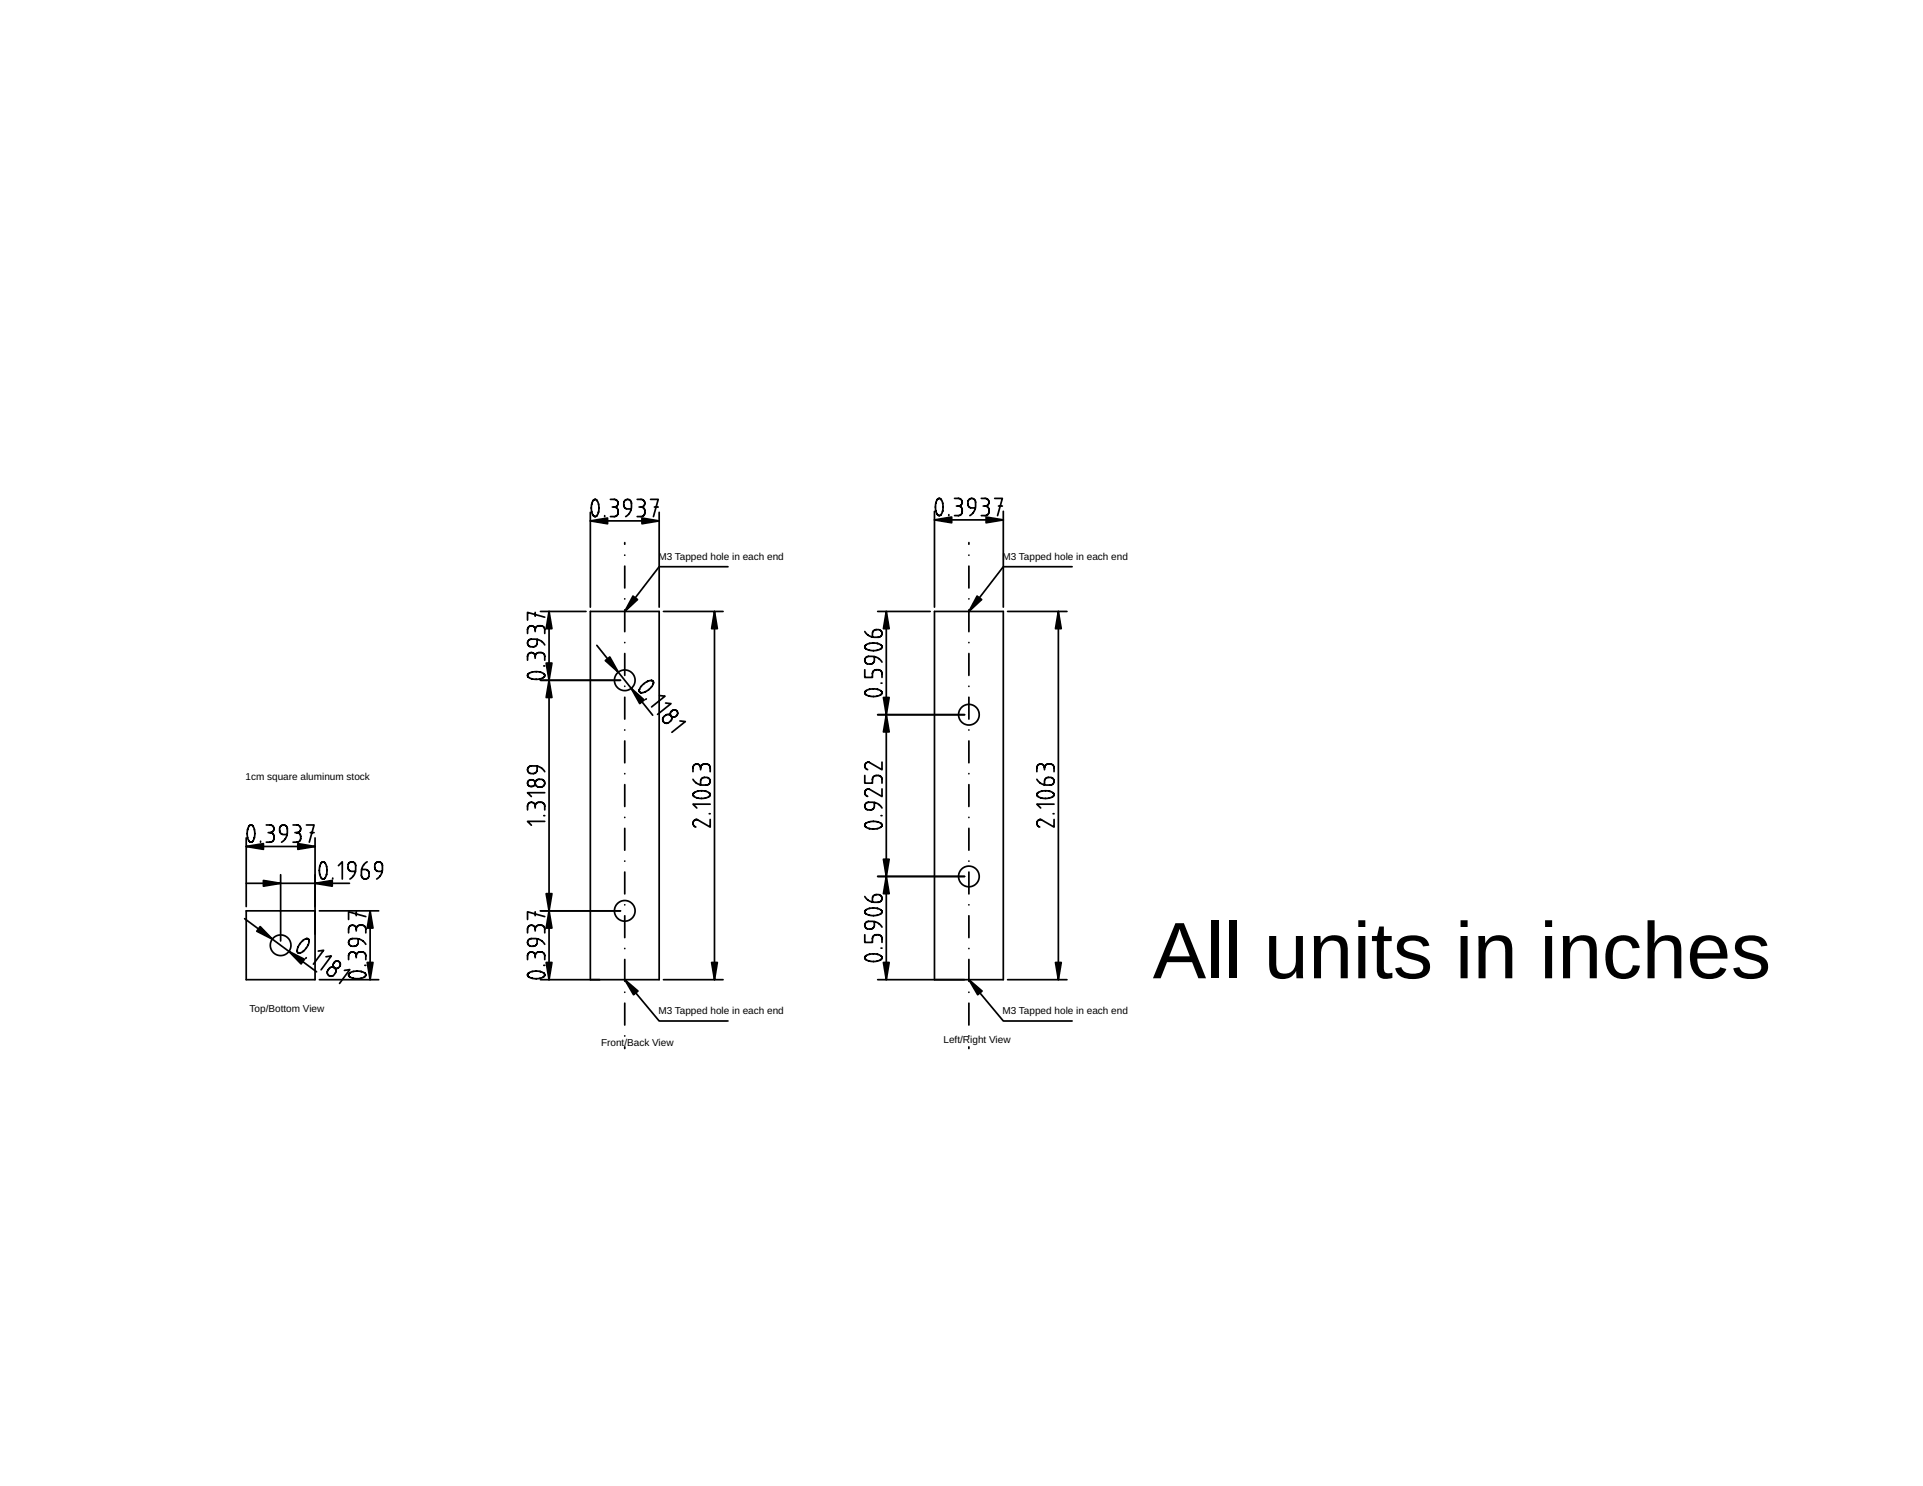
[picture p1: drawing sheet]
<svg xmlns="http://www.w3.org/2000/svg" width="279mm" height="216mm" viewBox="0 0 279 216" stroke-linecap="round" stroke-linejoin="round" font-family="sans-serif">
<g fill="none" stroke="#000" stroke-width=".25">
<path d="M85.8 74.4v13.8M85.8 75.7h10M86.3 72.6h.3a1.84 1.84 0 0 1-.1 2.5l-.1-.1a1.98 1.98 0 0 1-.1-2.4zM86.7 74.9h.1M87.9 74.9v.2M88.7 72.6h.5a.56 .56 0 0 1 .6 .5 .56 .56 0 0 1-.6 .6M89 73.7h.2M89.2 73.7a.56 .56 0 0 1 .6 .5v.3a.56 .56 0 0 1-.6 .6h-.5M90.8 78.8v.3M91.7 73.9h-.5a.56 .56 0 0 1-.6-.5v-.3a.56 .56 0 0 1 .6-.5 .56 .56 0 0 1 .5 .5v.8a1.67 1.67 0 0 1-.8 1.2M92.6 72.6h.5a.56 .56 0 0 1 .6 .5 .56 .56 0 0 1-.6 .6M92.9 73.7h.2"/>
<path d="M93.1 73.7a.56 .56 0 0 1 .6 .5v.3a.56 .56 0 0 1-.6 .6h-.5M94.5 72.6h1.1l-.7 2.5M95.1 73.7h.5M95.8 74.4v13.8M135.8 74.3v13.9M135.8 75.5h10M136.2 72.6a1.77 1.77 0 0 0 .2 2.3l.3-.1M136.2 72.5l.4-.1a1.23 1.23 0 0 1 .4 1.4l-.1 .5-.2 .5M136.2 72.5h.1M136.7 74.8h.1M137.9 74.8v.1M138.7 72.4h.5a.56 .56 0 0 1 .6 .6 .56 .56 0 0 1-.6 .5"/>
<path d="M139 73.5h.2M139.2 73.5a.56 .56 0 0 1 .6 .6v.3a.56 .56 0 0 1-.6 .5h-.5M140.8 78.8v.3M141.7 73.8h-.5a.56 .56 0 0 1-.6-.6v-.2a.56 .56 0 0 1 .6-.6 .56 .56 0 0 1 .5 .6v.8a1.67 1.67 0 0 1-.8 1.1M142.6 72.4h.5a.56 .56 0 0 1 .6 .6 .56 .56 0 0 1-.6 .5M142.9 73.5h.2M143.1 73.5a.56 .56 0 0 1 .6 .6v.3a.56 .56 0 0 1-.6 .5h-.5M144.5 72.4h1.1l-.7 2.5M145.1 73.5h.5M145.8 74.3v13.9M76.8 98.4h.1M77.8 95.4a.56 .56 0 0 0-.6-.6 .56 .56 0 0 0-.6 .6v.5"/>
<path d="M77.8 95.4a.56 .56 0 0 1 .5-.6h.3a.56 .56 0 0 1 .5 .6v.5M77.8 91.5a.56 .56 0 0 0-.6-.6 .56 .56 0 0 0-.6 .6v.5M77.8 91.5a.56 .56 0 0 1 .5-.6h.3a.56 .56 0 0 1 .5 .6v.5M77.8 89v.5M77.8 91.5v.3M77.8 95.4v.2M78 92.9v.5a.56 .56 0 0 1-.5 .6h-.3a.56 .56 0 0 1-.6-.6 .56 .56 0 0 1 .6-.5h.8a1.67 1.67 0 0 1 1.1 .8M78.5 88.8h6.6M78.5 98.8h11.6M79 96.8h.1M79 97.9a1.77 1.77 0 0 0-2.3 .2l.1 .3M79 97.9h.1"/>
<path d="M79 97.9l.1 .3a1.23 1.23 0 0 1-1.3 .5l-.5-.1-.5-.2M79.1 89.7l-2.5-.7v1.1M79.8 88.8v53.5M86.7 93.8l8.1 10.1M90.8 80.7h.1M90.8 82.3v3.1M90.8 87h.1M90.8 88.6v3.2M90.8 93.4h.1M90.8 95v3.1M90.8 99.7h.1M94.6 98.9a1.77 1.77 0 0 0-1.7 1.6l.3 .2"/>
<path d="M94.6 98.9h.1M94.6 98.9l.3 .2a1.23 1.23 0 0 1-.8 1.2l-.4 .2-.5 .2M96.4 88.8h8.7M103.8 88.8v53.5M105.8 82.3h-10l-5 6.5M125.6 91.8a1.67 1.67 0 0 0 1.5 .8h.5a.56 .56 0 0 0 .5-.6 .56 .56 0 0 0-.5-.5h-.3a.56 .56 0 0 0-.5 .5v.6M125.6 97.3v1.1h1.2v-.5a.56 .56 0 0 1 .5-.6h.3a.56 .56 0 0 1 .5 .6v.5M125.8 94.2h.1M127 95.4v.5a.56 .56 0 0 1-.5 .6h-.3a.56 .56 0 0 1-.6-.6 .56 .56 0 0 1 .6-.5h.8a1.67 1.67 0 0 1 1.1 .8M127.5 88.8h7.6M128 99.3h.1M128 93.7a1.77 1.77 0 0 0-2.3 .2l.1 .3"/>
<path d="M128 93.7h.1M128 93.7l.1 .4a1.23 1.23 0 0 1-1.3 .4h-.5l-.5-.3M128.8 88.8v53.5M140.8 80.7h.1M140.8 82.3v3.1M140.8 87h.1M140.8 88.6v3.2M140.8 93.4h.1M140.8 95v3.1M140.8 99.7h.1M146.4 88.8h8.6M153.8 88.8v53.5"/>
<path d="M155.8 82.3h-10l-5 6.5M36.3 119.9h.3a1.84 1.84 0 0 1-.1 2.5l-.1-.1a1.98 1.98 0 0 1-.1-2.4zM38.7 119.9h.5a.56 .56 0 0 1 .6 .5 .56 .56 0 0 1-.6 .6M42.6 119.9h.5a.56 .56 0 0 1 .6 .5 .56 .56 0 0 1-.6 .6M44.5 119.9h1.1l-.7 2.5M77.8 117.1a.56 .56 0 0 0-.6-.5 .56 .56 0 0 0-.6 .5v.6M77.8 117.1a.56 .56 0 0 1 .5-.5h.3a.56 .56 0 0 1 .5 .5v.6M77.8 117.1v.3M77.9 113.4l.3-.2h.4a.56 .56 0 0 1 .5 .6 .56 .56 0 0 1-.5 .5h-.3a.56 .56 0 0 1-.5-.3 .56 .56 0 0 1 .1-.6zM78 111.3v.5a.56 .56 0 0 1-.5 .6h-.3a.56 .56 0 0 1-.6-.6 .56 .56 0 0 1 .6-.5h.8a1.67 1.67 0 0 1 1.1 .8M79 118.5h.1M79.1 119.3h-2.5l.6 .6"/>
<path d="M79.1 115.2h-2.5l.6 .5M90.8 101.3v3.2M90.8 106.1h.1M90.8 107.7v3.1M90.8 112.4h.1M90.8 114v3.2M90.8 118.8h.1M93.2 100.7h.1M93.9 101.5l-.1 .1M95.8 101.1h.8l-1.9 1.6M96.5 104.1l.2-.2a.56 .56 0 0 1 .8 .1 .56 .56 0 0 1-.1 .8l-.2 .2a.56 .56 0 0 1-.8-.1 .56 .56 0 0 1 .1-.8zM96.7 102.1l.8 .1-2 1.6"/>
<path d="M98.8 104.7l.8 .1-2 1.6M100.7 113.2a1.67 1.67 0 0 0 1.4 .9h.5a.56 .56 0 0 0 .6-.6 .56 .56 0 0 0-.6-.6h-.2a.56 .56 0 0 0-.6 .6v.5M100.8 115.2a1.74 1.74 0 0 1 2.4 .2v.1a1.81 1.81 0 0 1-2.5 0zM101.8 111.6a.56 .56 0 0 0-.6-.6 .56 .56 0 0 0-.5 .6v.5M101.8 111.6a.56 .56 0 0 1 .6-.6h.2a.56 .56 0 0 1 .6 .6v.5M101.8 111.6v.2M103 118.2h.2M103.2 119.1v1.1l-1.9-1.1h-.2a.56 .56 0 0 0-.4 .5 .56 .56 0 0 0 .4 .6M103.2 116.8h-2.5l.5 .6M125.6 112.7v1.1h1.2v-.6a.56 .56 0 0 1 .5-.5h.3a.56 .56 0 0 1 .5 .5v.6M125.8 100.9h.1M126.1 114.6a.56 .56 0 0 0-.5 .6 .56 .56 0 0 0 .5 .5"/>
<path d="M126.1 110.7a.56 .56 0 0 0-.5 .6 .56 .56 0 0 0 .5 .5M126.1 114.6h.1M126.1 110.7h.1M127 116.6v.5a.56 .56 0 0 1-.5 .6h-.3a.56 .56 0 0 1-.6-.6 .56 .56 0 0 1 .6-.5h.8a1.67 1.67 0 0 1 1.1 .8M127.5 103.8h12.6M128 118.5h.1M128 119.6a1.77 1.77 0 0 0-2.3 .3l.1 .2M128 100.4a1.77 1.77 0 0 0-2.3 .2l.1 .3M128 119.6h.1M128 100.4h.1M128 119.6l.1 .4a1.23 1.23 0 0 1-1.3 .4h-.5l-.5-.3M128 100.4l.1 .3a1.23 1.23 0 0 1-1.3 .5l-.5-.1-.5-.2"/>
<path d="M128.1 114.6v1.1l-1.8-1-.2-.1M128.1 110.7v1.1l-1.8-1-.2-.1M140.8 101.3v3.2M140.8 106.1h.1M140.8 107.7v3.1M140.8 112.4h.1M140.8 114v3.2M140.8 118.8h.1M150.6 113.2a1.67 1.67 0 0 0 1.5 .9h.5a.56 .56 0 0 0 .5-.6 .56 .56 0 0 0-.5-.6h-.3a.56 .56 0 0 0-.5 .6v.5M150.7 115.2a1.74 1.74 0 0 1 2.4 .2v.1a1.84 1.84 0 0 1-2.4 0zM150.8 115.7h.1M151.8 111.6a.56 .56 0 0 0-.6-.6 .56 .56 0 0 0-.6 .6v.5"/>
<path d="M151.8 111.6a.56 .56 0 0 1 .5-.6h.3a.56 .56 0 0 1 .5 .6v.5M151.8 111.6v.2M153 118.2h.1M153.1 119.1v1.1l-1.8-1.1h-.2a.56 .56 0 0 0-.5 .5 .56 .56 0 0 0 .5 .6M153.1 116.8h-2.5l.6 .6M35.5 133.5l10.5 7.7M35.8 121.7v10M35.8 128.3h15M35.8 123h10M36.7 122.2h.1M37.9 122.2v.2M39 121h.2"/>
<path d="M39.2 121a.56 .56 0 0 1 .6 .5v.3a.56 .56 0 0 1-.6 .6h-.5M40.8 127.1v9.6M41.7 121.2h-.5a.56 .56 0 0 1-.6-.5v-.3a.56 .56 0 0 1 .6-.5 .56 .56 0 0 1 .5 .5v.8a1.67 1.67 0 0 1-.8 1.2M42.9 121h.2M43.1 121a.56 .56 0 0 1 .6 .5v.3a.56 .56 0 0 1-.6 .6h-.5M43.6 138.5h.1M43.9 136.8l.6-.4 .4 .1a1.84 1.84 0 0 1-1.6 2l-.1-.1a1.23 1.23 0 0 1 .5-1.4zM44.5 139.1l-.1 .2M45.1 121h.5M45.8 121.7v20.6h-10v-10h10M46.2 138.2l.8-.1-1.5 2M46.4 132.3h8.6"/>
<path d="M46.7 125.4a1.77 1.77 0 0 0 .2 2.3l.3-.1M46.7 125.3l.3-.1a1.23 1.23 0 0 1 .5 1.4l-.1 .5-.2 .5M46.7 125.3h.1M47.2 127.6h.1M47.4 139l.7-.1-1.4 2M48.3 127.6v.1M49.2 125.8l.5-.6v2.5M51.6 126.6h-.5a.56 .56 0 0 1-.5-.6v-.2a.56 .56 0 0 1 .5-.6 .56 .56 0 0 1 .6 .6l-.1 .8a1.67 1.67 0 0 1-.8 1.1M51.8 138.9a.56 .56 0 0 0-.6-.6 .56 .56 0 0 0-.6 .6v.5M51.8 138.9a.56 .56 0 0 1 .5-.6h.3a.56 .56 0 0 1 .5 .6v.5M51.8 135a.56 .56 0 0 0-.6-.6 .56 .56 0 0 0-.6 .6v.5M51.8 135a.56 .56 0 0 1 .5-.6h.3a.56 .56 0 0 1 .5 .6v.5"/>
<path d="M51.8 132.5v.5M51.8 135v.3M51.8 138.9v.2M52 136.4v.5a.56 .56 0 0 1-.5 .6h-.3a.56 .56 0 0 1-.6-.6 .56 .56 0 0 1 .6-.5h.8a1.67 1.67 0 0 1 1.1 .8M53.1 133.2l-2.5-.7v1.1M53.3 125.2a1.67 1.67 0 0 0-.8 1.5v.5a.56 .56 0 0 0 .6 .5 .56 .56 0 0 0 .5-.5v-.3a.56 .56 0 0 0-.5-.6h-.6M53.8 132.3v10M55.5 126.6h-.5a.56 .56 0 0 1-.5-.6v-.2a.56 .56 0 0 1 .5-.6 .56 .56 0 0 1 .6 .6l-.1 .8a1.67 1.67 0 0 1-.8 1.1M77.8 138.9a.56 .56 0 0 0-.6-.6 .56 .56 0 0 0-.6 .6v.5M77.8 138.9a.56 .56 0 0 1 .5-.6h.3a.56 .56 0 0 1 .5 .6v.5M77.8 135a.56 .56 0 0 0-.6-.6 .56 .56 0 0 0-.6 .6v.5M77.8 135a.56 .56 0 0 1 .5-.6h.3a.56 .56 0 0 1 .5 .6v.5"/>
<path d="M77.8 132.5v.5M77.8 135v.3M77.8 138.9v.2M78 136.4v.5a.56 .56 0 0 1-.5 .6h-.3a.56 .56 0 0 1-.6-.6 .56 .56 0 0 1 .6-.5h.8a1.67 1.67 0 0 1 1.1 .8M78.5 132.3h11.6M79.1 133.2l-2.5-.7v1.1M90.8 120.4v3.1M90.8 125.1h.1M90.8 126.7v3.2M90.8 131.5h.1M90.8 133.1v3.1M90.8 137.8h.1"/>
<path d="M90.8 139.4v3.2M125.6 130.3a1.67 1.67 0 0 0 1.5 .8h.5a.56 .56 0 0 0 .5-.6 .56 .56 0 0 0-.5-.5h-.3a.56 .56 0 0 0-.5 .5v.6M125.6 135.8v1.1h1.2v-.5a.56 .56 0 0 1 .5-.6h.3a.56 .56 0 0 1 .5 .6v.5M125.8 120.1h.1M125.8 139.4h.1M125.8 132.7h.1M127 133.9v.5a.56 .56 0 0 1-.5 .6h-.3a.56 .56 0 0 1-.6-.6 .56 .56 0 0 1 .6-.5h.8a1.67 1.67 0 0 1 1.1 .8M127.5 127.3h12.6M128 137.8h.1M128 138.9a1.77 1.77 0 0 0-2.3 .2l.1 .3M128 132.2a1.77 1.77 0 0 0-2.3 .2l.1 .3M128 138.9h.1"/>
<path d="M128 132.2h.1M128 138.9l.1 .3a1.23 1.23 0 0 1-1.3 .5l-.5-.1-.5-.2M128 132.2l.1 .4a1.23 1.23 0 0 1-1.3 .4h-.5l-.5-.3M140.8 120.4v3.1M140.8 125.1h.1M140.8 126.7v3.2M140.8 131.5h.1M140.8 133.1v3.1M140.8 137.8h.1M140.8 139.4v3.2M46.4 142.3h8.6M47.9 140.6a.56 .56 0 0 1 .7 0 .56 .56 0 0 1 .1 .8l-.2 .2a.56 .56 0 0 1-.7 .1 .56 .56 0 0 1-.1-.7z"/>
<path d="M50 141l.8-.1-1.5 2M53 140.3h.1M53 141.4l.1 .3a1.81 1.81 0 0 1-2.4 0v-.1a1.23 1.23 0 0 1 1.3-.5l.5 .1 .5 .2M76.7 141.4a1.85 1.85 0 0 1 2.4 .2v.1a1.81 1.81 0 0 1-2.4 0zM78.5 142.3h17.3v-53.5h-10v53.5M79 140.3h.1M79 141.4h.1M90.8 142.3l5 6h10M90.8 144.2h.1M90.8 145.8v3.1M90.8 150.5h.1M90.8 152.1v.2"/>
<path d="M96.4 142.3h8.7M127.5 142.3h18.3v-53.5h-10v53.5M140.8 142.3l5 6h10M140.8 144.2h.1M140.8 145.8v3.1M140.8 150.5h.1M140.8 152.1v.2M146.4 142.3h8.6"/>
<circle cx="90.8" cy="98.8" r="1.5"/>
<circle cx="77.2" cy="113.8" r=".53"/>
<circle cx="97.9" cy="103.7" r=".53"/>
<circle cx="140.8" cy="103.8" r="1.5"/>
<circle cx="40.8" cy="137.3" r="1.5"/>
<circle cx="90.8" cy="132.3" r="1.5"/>
<circle cx="140.8" cy="127.3" r="1.5"/>
<circle cx="48.9" cy="140.2" r=".53"/>
</g>
<g fill="#000">
<path d="M85.8 75.7l2.5-.4v.8zM93.3 75.3l2.5 .4-2.5 .4zM135.8 75.5l2.5-.4v.9zM143.3 75.1l2.5 .4-2.5 .5zM79.8 98.8l.4 2.5h-.8zM79.4 96.3h.8l-.4 2.5zM79.8 88.8l.4 2.5h-.8zM87.9 96l.7-.5 1.2 2.2zM92 86.6l.6 .5-1.8 1.7zM103.8 88.8l.4 2.5h-.8zM128.8 88.8l.4 2.5h-.8zM142 86.6l.6 .5-1.8 1.7z"/>
<path d="M153.8 88.8l.4 2.5h-.8zM91.7 100l1.9 1.7-.7 .5zM128.8 103.8l.4 2.5h-.8zM128.4 101.3h.8l-.4 2.5zM35.8 123l2.5-.4v.8zM37.8 134.6l1.8 1.8-2.3-1.1zM38.3 127.9l2.5 .4-2.5 .5zM42 138.2l2.2 1.2-.5 .6zM45.8 128.3l2.5-.4v.9zM43.3 122.6l2.5 .4-2.5 .4zM53.8 132.3l.4 2.5h-.8zM79.4 129.8h.8l-.4 2.5z"/>
<path d="M79.8 132.3l.4 2.5h-.8zM128.4 124.8h.8l-.4 2.5zM128.8 127.3l.4 2.5h-.8zM53.4 139.8h.8l-.4 2.5zM79.4 139.8h.8l-.4 2.5zM90.8 142.3l1.9 1.7-.6 .5zM103.4 139.8h.8l-.4 2.5zM128.4 139.8h.8l-.4 2.5zM140.8 142.3l1.9 1.7-.6 .5zM153.4 139.8h.8l-.4 2.5z"/>
</g>
<g fill="#000" stroke="#000" stroke-width=".25">
<path d="M85.8 75.7l2.5-.4v.8zM93.3 75.3l2.5 .4-2.5 .4zM135.8 75.5l2.5-.4v.9zM143.3 75.1l2.5 .4-2.5 .5zM79.8 98.8l.4 2.5h-.8zM79.4 96.3h.8l-.4 2.5zM79.8 88.8l.4 2.5h-.8zM87.9 96l.7-.5 1.2 2.2zM92 86.6l.6 .5-1.8 1.7zM103.8 88.8l.4 2.5h-.8zM128.8 88.8l.4 2.5h-.8zM142 86.6l.6 .5-1.8 1.7z"/>
<path d="M153.8 88.8l.4 2.5h-.8zM91.7 100l1.9 1.7-.7 .5zM128.8 103.8l.4 2.5h-.8zM128.4 101.3h.8l-.4 2.5zM35.8 123l2.5-.4v.8zM37.8 134.6l1.8 1.8-2.3-1.1zM38.3 127.9l2.5 .4-2.5 .5zM42 138.2l2.2 1.2-.5 .6zM45.8 128.3l2.5-.4v.9zM43.3 122.6l2.5 .4-2.5 .4zM53.8 132.3l.4 2.5h-.8zM79.4 129.8h.8l-.4 2.5z"/>
<path d="M79.8 132.3l.4 2.5h-.8zM128.4 124.8h.8l-.4 2.5zM128.8 127.3l.4 2.5h-.8zM53.4 139.8h.8l-.4 2.5zM79.4 139.8h.8l-.4 2.5zM90.8 142.3l1.9 1.7-.6 .5zM103.4 139.8h.8l-.4 2.5zM128.4 139.8h.8l-.4 2.5zM140.8 142.3l1.9 1.7-.6 .5zM153.4 139.8h.8l-.4 2.5z"/>
</g>
<text font-size="11.6" x="167.5" y="142.1">All units in inches</text>
<g font-size="1.5">
<text x="95.7" y="81.4">M3 Tapped hole in each end</text>
<text x="145.7" y="81.4">M3 Tapped hole in each end</text>
<text x="35.7" y="113.4">1cm square aluminum stock</text>
<text x="36.3" y="147.1">Top/Bottom View</text>
<text x="95.7" y="147.4">M3 Tapped hole in each end</text>
<text x="145.7" y="147.4">M3 Tapped hole in each end</text>
<text x="87.3" y="151.9">Front/Back View</text>
<text x="137.1" y="151.6">Left/Right View</text>
</g>
</svg>
